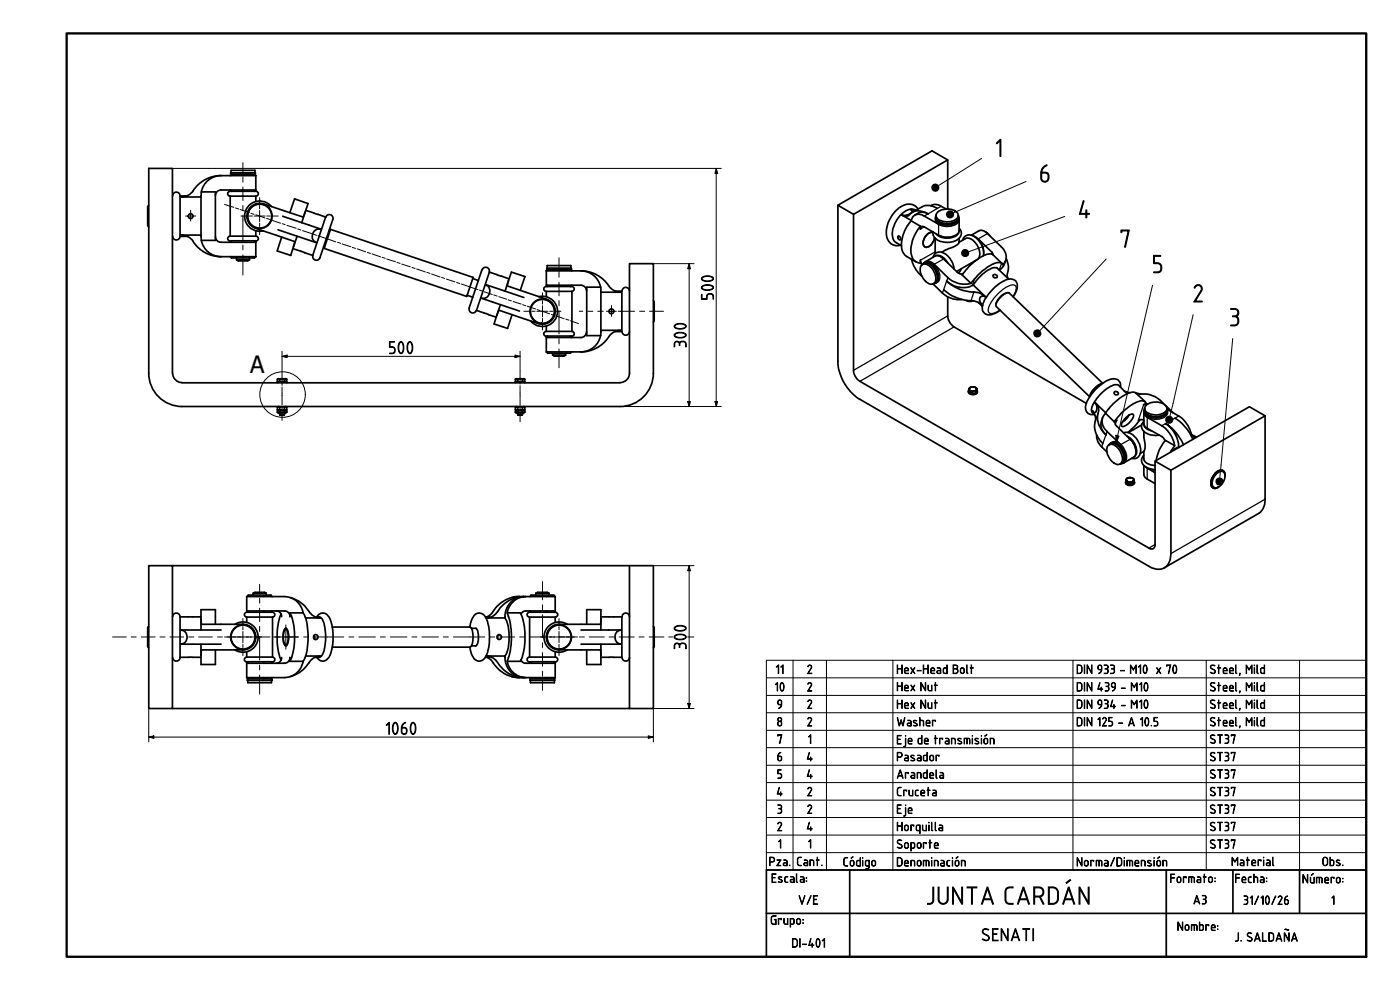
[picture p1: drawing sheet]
<svg xmlns="http://www.w3.org/2000/svg" width="420mm" height="297mm" viewBox="0 0 420 297" stroke-linecap="round" stroke-linejoin="round" font-family="sans-serif">
<!-- layer: Visible (ISO) -->
<g fill="none" stroke="#000" stroke-width=".51">
<path d="M51.8 58.8a1.11 1.11 0 0 1 1.1-1.2 1.11 1.11 0 0 1 1.1 1.2M54.4 59.1h5.9M56.1 58.8h-2.1v12.1h2.1M60.5 57.6h4.1v14.5h-4.1zM66.3 52.7a6 6 0 0 0-5.9 4.9M66.3 52.7a10.1 10.1 0 0 0-8.6 5l-1.5 1-1.7 .4M66.4 52.7h10.4v4.3l-10.9 .1-1 .7-.3 .9M69.1 57l.4 .4M69.1 57.4a.73 .73 0 0 0-.8 .7 .73 .73 0 0 0 .8 .8M69.1 57.4h7.7M69.2 51.9h7.4v.3h-7.4zM69.3 51.9v-.8h7.2v.8"/>
<path d="M69.5 52.3l-.4 .4M76.4 52.3l.4 .4M76.8 57l-.4 .4M76.8 57.4a.73 .73 0 0 1 .7 .7 .73 .73 0 0 1-.7 .8M284.4 48l-28.2 16.3-4.7-2.7 28.2-16.3 4.7 2.7v14.7M44.6 61.6l-.3 .3v5.8l.3 .4M51.8 70.9a1.11 1.11 0 0 0 1.1 1.1 1.11 1.11 0 0 0 1.1-1.1M54.4 70.5h5.9M54.5 70.5a4.5 4.5 0 0 1 4.1 2.8 10 10 0 0 0 7.7 3.7M60.4 72.1a6 6 0 0 0 5.9 4.9M64.6 71l.3 .9 1 .7 10.9 .1v4.3h-10.4M69.1 77l.4 .4h6.8"/>
<path d="M69.1 70.9a.73 .73 0 0 0-.8 .7 .73 .73 0 0 0 .8 .7M69.1 72.2h7.7M69.5 72.3l-.4 .4M71 78h3.9M71 78l.5 .3h2.9l.5-.3M71 77.4v.6M74.9 77.4v.6M76.4 72.3l.4 .4M76.7 68.5l11.8 4-.4 1.5M76.8 60.4v-1.5h-7.7v12h7.7v-1.6M76.8 77l-.4 .4M76.8 70.9a.73 .73 0 0 1 .7 .7 .73 .73 0 0 1-.7 .7"/>
<path d="M81.5 62a4.5 4.5 0 0 0-7.9 1.4 4.5 4.5 0 0 0 5.4 5.9M84.5 71.2l-1.3 4.1 4 1.3 .9-2.6M84.8 64.9l11.3 3.9a2.12 2.12 0 0 0-2.3 1.4 2.12 2.12 0 0 0 1 2.6l-11.4-3.9M89.2 70.9l-1.1 3.1M91.6 63.7l-.6 1.4-11.8-3.9a3.8 3.8 0 0 0-4.9 2.4 3.8 3.8 0 0 0 2.4 4.9M91.6 63.7l-1 3.2M91.6 63.7l.9-2.6-4.1-1.4-1.4 4.1M91.8 63.1l5.9 2M97.1 74.1l.3 .1M97.7 65.1l-3.8 11.5-6-2M97.8 65.1a1.11 1.11 0 0 1 1.4-.7 1.11 1.11 0 0 1 .7 1.4M98.8 69.1l.3 .1"/>
<path d="M99.2 68.8l42.8 14.4-1.9 5.7-42.8-14.4zM99.9 65.8l-3.9 11.5a1.11 1.11 0 0 1-1.4 .7 1.11 1.11 0 0 1-.7-1.4M251.5 61.6v46.8a14.2 14.2 0 0 0 6.6 11.4l86.7 50.1a4 4 0 0 0 5.7-.5l.6-1.2 .3-2.1v-25M256.2 64.3v47.1l.3 1.3 .8 1.1 87.5 50.7a1.12 1.12 0 0 0 1.3 .1 1.12 1.12 0 0 0 .5-1.2v-25l28.4-16.4 4.7 2.8v25a5 5 0 0 1-1.9 4.2l-28.4 16.4M269.6 70.8a.65 .65 0 0 1 .7 .4 .65 .65 0 0 1-.3 .8l-.6-.6zM270.6 64.5a1.97 1.97 0 0 0 3-.6 4.6 4.6 0 0 1 4.9 .3 2.97 2.97 0 0 0-2.8-.3l-1.1 .6M270.6 64.5l2.9 1.7M273.5 66.3l2.7 1.6M273.6 77.8a9.3 9.3 0 0 0 3 5M274.6 63.2l-1.2-.3a.58 .58 0 0 1 .4 .7 .58 .58 0 0 1-.6 .5 2.99 2.99 0 0 1-2.6 .4M274.8 63.1a3.3 3.3 0 0 0-4 1 8 8 0 0 0-2.7 7.8l.4 .5 2 1.3M275.5 62.7a3.5 3.5 0 0 0-5.3-.5 9.1 9.1 0 0 0-3.9 9.3 3.2 3.2 0 0 0 4 2.1"/>
<path d="M276.2 67.9a10.3 10.3 0 0 0-2.5 9 2.61 2.61 0 0 0 2.5 2v-.8l.5 1.3M276.5 79.6a2.3 2.3 0 0 1 3.2 1 3.5 3.5 0 0 1 .6 4.5 2.73 2.73 0 0 1-3.4-1.9 3.3 3.3 0 0 1-.4-3.6zM277 79.2a2.14 2.14 0 0 1 3 .7 4.1 4.1 0 0 1 .9 5l-.7 .2a2.4 2.4 0 0 0 .7-3.5 3.2 3.2 0 0 0-3.6-2.6l-.4 .4zM277.2 79a2.34 2.34 0 0 1 3.3 1.1 3.6 3.6 0 0 1 .7 4.5l-.5 .3M277.7 78.5l2.8-1.6a2.41 2.41 0 0 1 2.7 .8l4.3 4.1 1.4 .4M279.4 61.8a2.55 2.55 0 0 1 3 .1l1.6 .8M280 69.8a3 3 0 0 0-2.9 3.3 1.15 1.15 0 0 0 .8 1.1 1.15 1.15 0 0 0 1.3-.6l1-1.4 .3-.9M280 77.2a2.34 2.34 0 0 1 1.9-1.6 2.34 2.34 0 0 1 2.3 1l1.5 1.9 .6 2.2M280.7 71.5v4.6M280.8 65.2a2.39 2.39 0 0 0 2.6 2.3 3.9 3.9 0 0 0 4.3-1.7v-.6M280.9 64.6a2.21 2.21 0 0 0 2.3 2.4 4 4 0 0 0 4.4-1.5v-.9a2.01 2.01 0 0 1-2.1 2.4l-.4 .1a3.6 3.6 0 0 1-4.3-1.7zM281.3 62.5a4.4 4.4 0 0 0-4.6-.4l-2.9 1.6"/>
<path d="M281.5 63.5a4.5 4.5 0 0 1 6 .6 1.71 1.71 0 0 1-1.7 2.2 4.4 4.4 0 0 1-4.7-1.1l-.2-.8zM281.9 70.7l.2 .1a4.7 4.7 0 0 0 4.5-.1M282.5 77.1l1.4 1.2M287.7 65.3a1.99 1.99 0 0 1-2 2.4 5.8 5.8 0 0 1-4-.4l-4.3-2.5a2.32 2.32 0 0 0-3.9 1.5 9.9 9.9 0 0 0-2.6 9.3l1.2 1.3 2.9 1.7M287.8 65.8v3.3a2.8 2.8 0 0 1-3 2.1 5.4 5.4 0 0 1-3.1-.6l-4.3-2.5a.7 .7 0 0 0-.9-.1 .7 .7 0 0 0-.3 .8v-.9M287.8 72.7a5.3 5.3 0 0 1-3.4 2l-1.8 1M287.8 68.5a2.23 2.23 0 0 1-1.1 3.7 5.9 5.9 0 0 1-6.3-1l-.4-.7v-.9M287.8 72.7l1.9-1.1a2.88 2.88 0 0 1 3.4 1.7 3.9 3.9 0 0 1 .5 4.3M287.8 71.5v1.2M288.9 72.1a2.28 2.28 0 0 1 3.9-.9 6 6 0 0 1 2.3 5.6M291.5 70.6l2.3-1.3a2.35 2.35 0 0 1 2.6 .8l4.1 3.9a3.6 3.6 0 0 1 .4 5.5 1.17 1.17 0 0 0-1.6-.7 16 16 0 0 0-7.9 6.2 7.2 7.2 0 0 1-6.9-1.7l-4.1-4a1.94 1.94 0 0 0-3.1-.4M292 70.8l1.6 .9 4.1 4 .4 .8"/>
<path d="M292.5 78.3h.1M293.2 77.9l-6.1 3.6M295.7 69.5l1.4 1.2M298.1 76.5a2.85 2.85 0 0 0-3.2 .4l-1.8 1.1-2 1.6-2.4 2.9 2.7 2.5M298.1 76.5l2.6 2.6M301.8 78.2a4 4 0 0 1-2 2.8M301.9 77.5a6.5 6.5 0 0 1 .4 5.2l.2 .9M140.1 88.6l1.8 .6M140.8 92.4a1.11 1.11 0 0 0 .7 1.4 1.11 1.11 0 0 0 1.4-.7M141.9 83.6l1.7 .6M144.7 80.9l-3.9 11.5M144.7 80.9a1.11 1.11 0 0 1 1.4-.7 1.11 1.11 0 0 1 .7 1.5"/>
<path d="M150.2 91.4l-1.1 3.2M152.6 84.3l-.4 1.5 11.8 4a3.8 3.8 0 0 1 2.4 4.8 3.8 3.8 0 0 1-4.8 2.5l-11.9-4-.6 1.5M152.6 84.3l.9-2.7 4 1.4-1.4 4.1M152.6 84.3l-1 3.1M152.8 83.7l-5.9-2.1-3.9 11.5 5.9 2.1M153.7 94.4l-1.4 4.1-4-1.3 .8-2.6M157.2 89.3l-11.3-3.8a2.15 2.15 0 0 1 1 2.5 2.15 2.15 0 0 1-2.3 1.5l11.3 3.8M161.7 89a4.5 4.5 0 0 1 5.4 5.9 4.5 4.5 0 0 1-7.8 1.4M163.9 99.4a.73 .73 0 0 0-.7 .8 .73 .73 0 0 0 .7 .7M163.9 85.6l.4 .4M164 85.6h10.8l1 .8 .2 .9M164 81.3h10.4"/>
<path d="M164 81.3v4.3M164 87.4v1.6M164 97.8v1.6M164 87.4h7.6v12h-7.6M164.1 80.4h7.4v.4h-7.4zM164.2 80.4v-.7h7.1v.7M164.3 80.9l-.4 .4M171.2 80.9l.4 .4M171.6 85.6l-.4 .4M171.6 99.4a.73 .73 0 0 1 .7 .8 .73 .73 0 0 1-.7 .7M171.6 86a.73 .73 0 0 1 .7 .7 .73 .73 0 0 1-.7 .7M171.6 86h-7.7a.73 .73 0 0 0-.7 .7 .73 .73 0 0 0 .7 .7"/>
<path d="M174.3 81.3a10.3 10.3 0 0 1 8.8 4.9l1.4 1.1 1.8 .4h-6M174.3 81.3a6 6 0 0 1 5.9 4.9M176 99.6l-.2 .8-1 .8-10.8 .1M176.1 86.2h4.2v14.5h-4.2zM180.3 99.1h6a4.7 4.7 0 0 0-4.2 2.8 10 10 0 0 1-7.8 3.7M184.6 87.4h2v12.1h-2M186.7 99.5a1.11 1.11 0 0 0 1.1 1.1 1.11 1.11 0 0 0 1.1-1.1M186.7 87.3a1.11 1.11 0 0 1 1.1-1.1 1.11 1.11 0 0 1 1.1 1.1M196.1 90.2l.2 .3v5.8l-.2 .3M280 85.2l2.8 2.7a7.5 7.5 0 0 0 5.9 1.9M283.2 86.9a13.2 13.2 0 0 0 9 3.4l1.3 .4 1.4 .9M284.4 89.1v5.7a4.5 4.5 0 0 0 1.9 3.3l39.7 22.9"/>
<path d="M287.8 81.7v.3M288.5 80.6l-.8 1.3M290.1 90.2l1 .3 .9-.2M292.1 85.5a7 7 0 0 1-8-1.2 12.9 12.9 0 0 0 9 3.4l1.3 .4 1.4 1M292.1 85.5l3.7 3.6M293.6 90.8l1.2 1.1M295.8 89.1a1.15 1.15 0 0 0-1.7 .2 1.15 1.15 0 0 0 .2 1.6l.6 .7M302.1 87.9a4.5 4.5 0 0 0-3.1 3.3M302.7 83.7l-3.4-3.2a2.65 2.65 0 0 0-2.8 .6l-2.8 2.3-1.6 2.1M304.1 89.1l.2-.4a3.7 3.7 0 0 0 .5-4.4l-.3-.2a3.7 3.7 0 0 0-4.1 .7 12.5 12.5 0 0 0-5.6 7.5 2.2 2.2 0 0 0 1.1 2 2.2 2.2 0 0 0 2.4-.1l1.9-1.1M44.6 112a10 10 0 0 0 10 10h131.5a10 10 0 0 0 10-10M44.6 112v-61.5h7.2v61.5"/>
<path d="M51.8 112a2.83 2.83 0 0 0 2.8 2.8M54.6 114.9h131.5M83.2 114.9v-.4h2.8v.4M83.2 113.8h2.1M83.2 113.8v.7h2.1M83.2 113.8h2.8M83.6 114.5h.1M83.9 113.8v.7M85.3 113.8h.7M85.3 113.8v.7h.7v-.7M85.7 114.5h.1M154.6 114.9v-.4h2.9v.4"/>
<path d="M154.7 113.8h2.1M154.7 113.8v.7h2.1M154.7 113.8h2.8M154.9 114.5h.1M155.4 113.8v.7M156.8 113.8h.7M156.8 113.8v.7h.7v-.7M157.2 114.5h.1M163.9 105.6l.4 .4M164 105.6h10.4M164 101.3v4.3M164 100.8h7.6"/>
<path d="M164.3 100.9l-.4 .4M164.3 106h6.9M165.9 106.5h3.8M165.9 106.5l.5 .4h2.8l.5-.4M165.9 106v.5M169.7 106v.5M171.2 100.9l.4 .4M171.6 105.6l-.4 .4M180.2 100.7a6 6 0 0 1-5.9 4.9M188.9 112a2.83 2.83 0 0 1-2.8 2.8M188.9 112v-32.9h7.2v32.9M290.6 117.5a1.45 1.45 0 0 0 1.3 .9 1.45 1.45 0 0 0 1.4-.7v-.2"/>
<path d="M290.7 117.2a1.31 1.31 0 0 0 2.2 .8l.4-.5-.1-.3M290.7 117v.6l1 .5M290.9 116.6l.3 .6-.5-.2zM291.1 116.3l.6-.2-.8 .5zM291.2 117.2l1.1 .2-.6 .2zM291.7 117.6v.5l1.2-.2M291.7 116.1l1.1 .2zM292.2 118h.1M292.3 117.4l.8-.5-.2 .5zM292.8 116.3l.4 .3-.1 .3v-.3zM293.2 117.2l-.3 .7v-.5M293.2 116.6v.6"/>
<path d="M330.5 115.4a5.5 5.5 0 0 0-3.2 3.1M330.8 115.1a5.5 5.5 0 0 0-3.7 3.8M330.9 115l-28-27.1a2.93 2.93 0 0 0-2.8 1.5l-.5 .6a1.87 1.87 0 0 0-.6 2l28 27M334.4 117.7a.67 .67 0 0 1 .9-.1 .67 .67 0 0 1 .2 .8l-1-.1zM336.3 116.2a2.21 2.21 0 0 0-1-2.3 2.21 2.21 0 0 0-2.5 .1 13.2 13.2 0 0 0-7 8 2.12 2.12 0 0 0 2.6 2.4M337.4 117.3l1.7 .5M338.3 118.2l-2.6-2.6a2.65 2.65 0 0 0-2.8 .6 11.7 11.7 0 0 0-5.4 6.8l.2 .6 .8 .9M341 118l1.4 .2M341.5 118.5a7.1 7.1 0 0 1 6.8 1.7l1.3 1.3M83.2 122.9h2.8M83.2 122.2h2.8M83.2 123.7h2.8"/>
<path d="M83.2 123.3h2.8M83.2 122.9l.4 .2M83.2 123.7l.3 .2h2.2l.3-.2M83.6 122l-.4 .2v.7M83.9 124.4h1.4M83.9 122.2v.7M83.9 123.3v.4M83.9 123.9v.5M85.3 122.2v.7M85.3 123.3v.4M85.3 123.9v.5M85.7 123.1h-2.2l-.3 .2v.4"/>
<path d="M85.7 122l.3 .2M85.7 123.1l.3 .2M86 122.2v.7M86 123.3v.4M86 122.9l-.3 .2M154.7 122.9h2.8M154.7 122.2h2.8M154.7 123.7h2.8M154.7 123.3h2.8M154.7 122.9l.3 .2M154.7 123.7l.2 .2h2.3l.3-.2M155 122l-.3 .2v.7"/>
<path d="M155.4 124.4h1.4M155.4 122.2v.7M155.4 123.3v.4M155.4 123.9v.5M156.8 122.2v.7M156.8 123.3v.4M156.8 123.9v.5M157.2 123.1h-2.3l-.2 .2v.4M157.2 122l.3 .2M157.2 123.1l.3 .2M157.5 122.2v.7M157.5 123.3v.4"/>
<path d="M157.5 122.9l-.3 .2M328.7 120.8a3.3 3.3 0 0 1 .7 3.8 6.8 6.8 0 0 0 2.5 5.9 4.1 4.1 0 0 1-1-5.2M328.7 120.8a2.02 2.02 0 0 1-.2 3l-.7-.4a3.4 3.4 0 0 1 .7 3.8 7.2 7.2 0 0 0 2.5 5.9M328.7 120.8l3.2 3.1M329.1 130.5a4.6 4.6 0 0 0 1.5 3.6l1.6 1.5M331.8 124l2.6 2.5M332.4 133.8a1.97 1.97 0 0 1 3.1 .7l.7 1a2.69 2.69 0 0 1-.2 3.8 3.2 3.2 0 0 1-3.4-2.5 3.4 3.4 0 0 1-.2-3zM332.8 133.5a2.07 2.07 0 0 1 3.2 .5 4.1 4.1 0 0 1 .9 5l-.7 .2a2.4 2.4 0 0 0 .7-3.5 3.7 3.7 0 0 0-3.4-2.6l-.6 .4M333.2 133.1a2.86 2.86 0 0 1 3.8 1.8 3.2 3.2 0 0 1 0 4l-.3 .2M334.4 126.5l.8-.4a.99 .99 0 0 0-.1 1.7l4.4 4.3a4.5 4.5 0 0 1 1.1 4.8l-3.3 2M337.2 129.8a4.3 4.3 0 0 1 4.7 3.3 3.2 3.2 0 0 1-1 4.4h-1.3M337.6 125.6l.5-.5a1.64 1.64 0 0 1 2.1-.7 4.2 4.2 0 0 1-3.5 3.5 1.73 1.73 0 0 1 .7-2.1z"/>
<path d="M338.8 131.4a5.1 5.1 0 0 1 2.1 4M338.8 124.6l-.6 .9-1.3 1.1M339.6 128.8l.4 .2M341.6 126.1l.4-.2 1.3 .2M342.2 125.9l-1.5 1.8-2.2 2.1M342.6 127.5l-4 2.3M343.3 123.7v3.5l.3 .7 5.3 3.2 .7 1.2M343.3 139.6v2.9l.3 .7 3 1.9M343.3 135.4v2.2a2.79 2.79 0 0 0 3 2l.3 .1M343.3 129.4v1.6a6.2 6.2 0 0 1 0 4.4M343.3 136.6a2.31 2.31 0 0 0-.5 2.4 2.31 2.31 0 0 0 1.9 1.5l1.9 .4M343.3 126.4a2.29 2.29 0 0 0-.5 2.4 2.29 2.29 0 0 0 1.9 1.5l2 .4 1.2-.2"/>
<path d="M343.3 135.4l-1.1 .7M343.4 123.2a1.52 1.52 0 0 0 .9 2l4.7 2.7 1.4 1.3a9.7 9.7 0 0 1 2.2 4.5l-1.3 2M343.4 123.1a2.39 2.39 0 0 0 2.6 2.3 4.2 4.2 0 0 0 4.2-1.5l.1-.8M343.5 122.5a2.41 2.41 0 0 0 2.7 2.5 3.4 3.4 0 0 0 4-1.9v-.6a2.01 2.01 0 0 1-2.1 2.5h-.4a3.6 3.6 0 0 1-4.3-1.7zM343.7 120.6l-2.7-2.6a3.3 3.3 0 0 0-3.8 .7 16.6 16.6 0 0 0-6.4 7 4 4 0 0 0 1.4 3.8l4.4 4.2a4 4 0 0 1 .9 5l-.7 .3M344.1 121.5a4.5 4.5 0 0 1 6 .5 1.71 1.71 0 0 1-1.7 2.3 4.1 4.1 0 0 1-4.9-1.4l.1-.7zM344.4 121.3l-1.2 .2 .8-.5a1.82 1.82 0 0 0-2.6-.4 17.4 17.4 0 0 0-7 5.9M349.9 121.7l2.1 2.1M350.3 122.8l3.5 2a9 9 0 0 1 3.8 6l1.4 .4M352.6 133.7l-2.8-1.6a12.1 12.1 0 0 0-2.8 6.1M352.6 125.5a14.3 14.3 0 0 1 5.4 6.3M355.2 133.5l-.6-1.3a13.7 13.7 0 0 0-4.8-5.1 8.9 8.9 0 0 1 4 7.2"/>
<path d="M357.6 130.4l1.4 .8M379.7 124.8l-28.3 16.3-4.8-2.7M337.8 144.6a1.33 1.33 0 0 0 2.2 .8l.5-.8M337.9 144.3v.5l.9 .5M338 143.8l.3 .6-.4-.1zM338.1 143.6l.7-.3-.8 .5zM338.3 144.4l1.1 .2-.6 .2zM338.8 144.8v.5l1.2-.2M338.8 143.3l1.1 .2zM339.4 144.6l.8-.5-.2 .5zM339.5 145.2l-.2 .1M339.9 143.5l.4 .2-.1 .4z"/>
<path d="M340.4 144.4a.94 .94 0 0 1-.4 .9 .94 .94 0 0 1-1 .1 .86 .86 0 0 1-1.1-1M340.4 144.4l-.4 .7v-.5M340.4 143.9v.5M343.7 140l2.9 1.8M365.1 142.1a1.39 1.39 0 0 1 2.4 0 3.6 3.6 0 0 1-2.9 4.3 1.76 1.76 0 0 1-.6-2.7zM367.7 142.8a1.45 1.45 0 0 0-.9-1.7 1.45 1.45 0 0 0-1.8 .6l-.5 .6a2.97 2.97 0 0 0-.5 4.1l.7 .1 1-.3M51.8 169.7v42.9h-7.2v-42.9h151.5v42.9h-7.2M74 179h11.4a6.1 6.1 0 0 1 5.7 5.1 19.2 19.2 0 0 1 1.1 10.6l-.4 2.1-.7 1.4a6.1 6.1 0 0 1-5.7 5.1h-11.4M74 179v4.3M74.1 179l.4-.4 6.8-.1 .5 .5M76 178h3.9M76 178l.5-.3h2.9l.5 .3"/>
<path d="M76 178v.5M79.9 178v.5M87.2 179.3a10.9 10.9 0 0 1 6.1 4.9l1.5 1 1.3 .2h-4.4M155.9 179a10.1 10.1 0 0 0-8.5 5.3l-1.2 .8M157.8 179a5.7 5.7 0 0 0-5.5 5.1 21.2 21.2 0 0 1-.1 14.3 5.9 5.9 0 0 0 5.6 4.9M159.3 178.6l-.4 .4M159.4 178.5h6.8M160.8 178h3.9M160.8 178l.6-.3h2.8l.5 .3M160.8 178v.5M164.7 178v.5M166.2 178.6l.5 .4"/>
<path d="M166.6 179h-11.7l-1.4 .3M166.6 179v4.3M188.9 169.7v42.9h-137.1M44.6 187.9l-.3 .3v5.9l.3 .3M51.8 197.2a1.11 1.11 0 0 0 1.1 1.2 1.11 1.11 0 0 0 1.1-1.2M51.8 185.1a1.11 1.11 0 0 1 1.1-1.2 1.11 1.11 0 0 1 1.1 1.2M54 197.2h6.3M60.3 185.7l.2 1.6h12.4a3.8 3.8 0 0 1 3.9 3.8 3.8 3.8 0 0 1-3.9 3.9h-12.4l-.2 1.6M60.3 185.1h-6.3v12.1M60.3 193.3v6.1h4.3v-4.4M64.6 187.3v-4.4h-4.3v6.1M66.4 189h-12a2.18 2.18 0 0 1 1.7 2.2 2.18 2.18 0 0 1-1.7 2.1h12"/>
<path d="M70.5 187.3a4.5 4.5 0 0 1 7 3.9 4.5 4.5 0 0 1-7 3.8M74 183.3h11.4a1.62 1.62 0 0 1 1.6 1.7v-1.1M74 185.2v1.5M74 195.6v1.6M74 199v4.3M74 185.2h7.8M74 197.2h7.8M74 198.6h7.8M74.1 185.2a.73 .73 0 0 1-.8-.8 .73 .73 0 0 1 .8-.7h7.7a.73 .73 0 0 1 .7 .7 .73 .73 0 0 1-.7 .8M74.1 197.2a.73 .73 0 0 0-.8 .7 .73 .73 0 0 0 .8 .7M74.1 183.3l.4 .4M74.5 198.6l-.4 .4"/>
<path d="M81.3 198.6l.5 .4M81.8 183.3l-.5 .4M81.8 197.2a.73 .73 0 0 1 .7 .7 .73 .73 0 0 1-.7 .7M81.8 185.2v12M82.9 183.3a1.62 1.62 0 0 1 1.6 1.7M84.4 184.2a20.4 20.4 0 0 0 0 13.8M84.5 197.3a1.72 1.72 0 0 1-1.6 1.7M85.3 189.2a.45 .45 0 0 1 .6-.4 .45 .45 0 0 1 .3 .5 4.3 4.3 0 0 1-.4 4.2 3.1 3.1 0 0 1-.7-3.2zM85.5 193.3l.4 .4M85.6 188.5a1.5 1.5 0 0 1 1 1.9v1.9a1.17 1.17 0 0 1-1 1.4 5.6 5.6 0 0 1 0-5.2zM85.9 188.5l-.4 .4M87 198.4v-1.1a1.72 1.72 0 0 1-1.6 1.7h-11.4"/>
<path d="M87 183.9a19.6 19.6 0 0 1 0 14.5M87 198.4h4M87 183.9h4M91.7 196.8h4.4a4.4 4.4 0 0 0-3.8 2.6 9.6 9.6 0 0 1-5.1 3.6M94.2 190.7l.2 .4-.2 .5M94.6 185.1h1.2a2.52 2.52 0 0 1 1.5 2.5 15 15 0 0 1-.6 8.9l-.7 .7h-1.4M95.1 185.1a2.09 2.09 0 0 1 2-1.1 2.09 2.09 0 0 1 1.8 1.5 15.5 15.5 0 0 1-.3 11.8 2 2 0 0 1-3.5-.1M99.7 188.1h41.3a3 3 0 0 1 1 2.8l-.1 1.6a1.65 1.65 0 0 1-.9 1.7h-41.3M141 188.1l.7-2.5a2.2 2.2 0 0 1 2.3-1.7 2.2 2.2 0 0 1 2 2 16.3 16.3 0 0 1-.3 11.2 2.11 2.11 0 0 1-2.1 1.3 2.11 2.11 0 0 1-1.9-1.7l-.7-2.5M141.5 188.5h1.2a3.4 3.4 0 0 1 .9 3.4l-.3 1.3-.4 .6h-1.4M145.7 185.1h1.3l-.3 .2-.8 .1M145.9 185.4a4.7 4.7 0 0 0 4.2-3 9.5 9.5 0 0 1 7.1-3.4 5.9 5.9 0 0 0-5.6 6.4z"/>
<path d="M145.9 196.8h5.7a5.9 5.9 0 0 0 5.6 6.5 9.9 9.9 0 0 1-8.4-5.3l-1.5-.9zM145.9 196.8l.8 .2 .3 .2h-1.3M146.2 197.2l1.2 .8a10.1 10.1 0 0 0 8.5 5.3M149.3 190.7v.9M151.5 185.4a13.9 13.9 0 0 1 .2 11.2l-.2 .2M152.2 183.9h3.9a19.6 19.6 0 0 1 0 14.5h-3.9M156.3 198l.5 .7 .7 .3h9.1M158.9 183.3l.4 .4M158.9 197.2a.73 .73 0 0 0-.7 .7 .73 .73 0 0 0 .7 .7M158.9 185.2a.73 .73 0 0 1-.7-.8 .73 .73 0 0 1 .7-.7h7.8a.73 .73 0 0 1 .7 .7 .73 .73 0 0 1-.7 .8M158.9 185.2h7.7M158.9 197.2h7.7"/>
<path d="M158.9 198.6h7.7M158.9 185.2v12M159.3 198.6l-.4 .4M166.2 198.6l.5 .4M166.6 183.3h-9.1l-.7 .3-.5 .6M166.6 185.2v1.5M166.6 195.6v1.6M166.6 199v4.3M166.7 183.3l-.5 .4M166.7 197.2a.73 .73 0 0 1 .7 .7 .73 .73 0 0 1-.7 .7M170.2 187.3a4.5 4.5 0 0 0-6.9 3.9 4.5 4.5 0 0 0 6.9 3.8M174.4 189h11.9a2.18 2.18 0 0 0-1.7 2.2 2.18 2.18 0 0 0 1.7 2.1h-11.9"/>
<path d="M176.1 187.3v-4.4h4.2v6.1M180.3 185.7v1.6h-12.5a3.8 3.8 0 0 0-3.8 3.9 3.8 3.8 0 0 0 3.8 3.8h12.5v1.6M180.3 185.1h6.3v12.1h-6.3M180.3 193.3v6.1h-4.2v-4.4M186.7 185.1a1.11 1.11 0 0 1 1.1-1.2 1.11 1.11 0 0 1 1.1 1.2M186.7 197.2a1.11 1.11 0 0 0 1.1 1.2 1.11 1.11 0 0 0 1.1-1.2M196.1 187.9l.2 .3v5.9l-.2 .3M74.1 203.3l.4 .4M74.2 203.7h7.5v.4h-7.5zM74.4 204.1v.7h7.1v-.7M81.8 203.3l-.5 .4M153.5 203l1.8 .3h11.3"/>
<path d="M158.9 203.3l.4 .4M159.1 203.7h7.4v.4h-7.4zM159.2 204.1v.7h7.2v-.7M166.7 203.3l-.5 .4"/>
<circle cx="57.2" cy="64.9" r=".71"/>
<circle cx="77.9" cy="64.9" r="3.7"/>
<circle cx="77.9" cy="64.9" r="3.6"/>
<circle cx="162.8" cy="93.4" r="3.7"/>
<circle cx="162.8" cy="93.4" r="3.6"/>
<circle cx="183.5" cy="93.4" r=".73"/>
<circle cx="298.7" cy="82.9" r=".59"/>
<circle cx="72.9" cy="191.2" r="3.6"/>
<circle cx="72.9" cy="191.2" r="3.7"/>
<circle cx="94.7" cy="191.2" r=".71"/>
<circle cx="149.8" cy="191.1" r=".69"/>
<circle cx="167.8" cy="191.2" r="3.7"/>
<circle cx="167.8" cy="191.2" r="3.6"/>
</g>
<!-- layer: Visible Narrow (ISO) -->
<g fill="none" stroke="#000" stroke-width=".38">
<path d="M277.4 68.1l-1.2 .7M280.7 75.6l-4.5 2.5M280.7 76.8a2.66 2.66 0 0 1 3.5 1.5l.4 .7M280.8 65.3a1.52 1.52 0 0 0 .9 2v3.3M282.4 61.9l-5 2.9M283.2 77.7l-2.8 1.6 .5 .6a4.2 4.2 0 0 1 .8 4.5l-.9 .5M287.8 69.3a2.49 2.49 0 0 1-2.4 2.1 4.7 4.7 0 0 1-4.6-1.3M296.4 70.1l-2.8 1.6a5.7 5.7 0 0 1 1.6 4.5M297.7 75.7l-.2 .5M300.6 79l-.7 1.9M284.4 94.8l-28.2 16.3M284.5 83.3l-1.7 4.6"/>
<path d="M286.3 98.1l-28.2 16.3M290.3 90.2h-.1M292.3 87.6l-.9 2.6M292.5 83.7l-.7 1.9M304 89l.2-.4a2.89 2.89 0 0 0 .5-2.9 3.5 3.5 0 0 0-3.6 1.1 11.3 11.3 0 0 0-4.6 6.2 1.08 1.08 0 0 0 .6 1 1.08 1.08 0 0 0 1.2 0l1.8-1M329.6 123.7l-.9 2.6M332.2 129.5l-1.6 4.6M335.2 126.1l-.5 1.2M338.1 130.7a4.9 4.9 0 0 1 2.8 5.9l-.6 .5M339.2 131.8l-2.8 1.6a1.94 1.94 0 0 0-3.1-.4M343.2 121.5l-1.6 4.6M343.3 127.2a2.39 2.39 0 0 0 2.5 2.1"/>
<path d="M350.3 123.2a2.08 2.08 0 0 1-2 2.5 5.8 5.8 0 0 1-4-.5v3.3M353.8 124.8l-5.1 2.9M353.8 134l-2.3 1.2M358.8 131l-.9 .6M346.6 141.1l-1-.1-1.3-.6v3.3M379.7 149.8l-28.3 16.3M346.6 163.4l-1.8 1.1"/>
</g>
<!-- layer: Visible (ISO) -->
<g fill="#000">
<circle cx="327.8" cy="123.4" r=".25"/>
<circle cx="145.9" cy="196.8" r=".25"/>
<circle cx="145.9" cy="185.4" r=".25"/>
</g>
<!-- layer: Symbol (ISO) -->
<g fill="none" stroke="#000" stroke-width=".3">
<path d="M294.6 47.5l-12.9 8.1M307.9 54.5l-21.6 9.3M319.5 64.9l-28.7 10.6M332 77.7l-19.8 21.4M345.9 85.6l-11.1 47.5M358.1 94.4l-6.9 30.3M370 101.6l-3.9 41.6M334.9 130.6l1 .3-1.1 2.2zM238 198.1v62.9M248 198.1v62.9M268 198.1v62.9M322 198.1v62.9"/>
<path d="M362 198.1v62.9M390 198.1v62.9M230 203.4h180M230 208.6h180M230 213.9h180M230 219.1h180M230 224.3h180M230 229.6h180M230 234.8h180M230 255.8h180v-57.7h-180v62.9h180v-5.2M230 240.1h180M230 245.3h180"/>
<path d="M230 250.6h180"/>
</g>
<!-- layer: Detail Boundary (ISO) -->
<circle cx="84.8" cy="118.4" r="6.8" fill="none" stroke="#000" stroke-width=".3"/>
<!-- layer: Border (ISO) -->
<path d="M20 10h390v277.1h-390z" fill="none" stroke="#000" stroke-width=".7"/>
<!-- layer: Title (ISO) -->
<path d="M230 261h180v26.1h-180zM230 274.1h180M255 261v26.1M350 261v26.1M370 261v13.1M390 261v13.1" fill="none" stroke="#000" stroke-width=".51"/>
<!-- layer: Centerline (ISO) -->
<g fill="none" stroke="#000" stroke-width=".3">
<path d="M72.9 48.8v2.8M72.9 53.1v1.6M72.9 56.1v4.1M67.4 61.3l2.8 .9M70.7 62.4l.9 .3M72.1 62.9l2.8 .9M72.9 61.6v1.6M72.9 64.7v7.3M72.9 73.5v1.5M72.9 76.5v6M75.3 64l1 .3M76.8 64.4l2.7 1"/>
<path d="M80 65.5l1 .3M81.4 66l2.8 1M84.7 67.1l.9 .3M86.1 67.6l2.8 .9M89.3 68.7l1 .3M90.8 69.2l2.7 .9M94 70.3l1 .3M95.4 70.7l5.4 1.9M101.3 72.7l.9 .3M102.7 73.2l2.6 .8M105.7 74.2l1 .3M107.2 74.7l2.5 .9"/>
<path d="M110.2 75.7l1 .4M111.6 76.2l2.6 .9M114.7 77.2l.9 .3M116.1 77.7l2.6 .8M119.1 78.7l1 .3M120.6 79.2l2.5 .9M167.8 77.3v2.9M123.6 80.2l1 .4M125 80.7l2.6 .9M128.1 81.7l.9 .3M129.5 82.2l2.6 .9M132.5 83.2l1 .4"/>
<path d="M134 83.7l2.5 .9M137 84.8l1 .3M138.4 85.2l5 1.7M143.9 87l.9 .4M145.4 87.6l2.4 .8M148.2 88.5l1 .3M149.7 89l2.4 .8M152.5 90l1 .3M154 90.5l2.4 .7M156.8 91.4l1 .3M158.2 91.9l2.5 .8M161.2 92.9l.9 .3"/>
<path d="M162.6 93.3l2.4 .9M165.5 94.3l.9 .4M166.9 94.8l2.4 .8M167.8 81.6v1.6M167.8 84.7v4.1M167.8 90.2v1.5M167.8 93.3v6.9M169.8 95.7l1 .4M171.2 96.3l2.4 .8M173.9 93.4h1M176.4 93.4h1.5M179.4 93.4h1.6"/>
<path d="M182.6 93.4h1.5M185.5 93.4h4.9M192 93.4h1.5M194.9 93.4h4.2M84.6 112.3v1.9M84.6 114.7v.9M84.6 116.1v5.4M156.1 111.4v2.4M156.1 114.3v.9M156.1 115.7v6M167.8 101.7v1.5M167.8 104.7v5.6"/>
<path d="M84.6 122v.9M84.6 123.4v2.8M156.1 122.1v1M156.1 123.6v2.9M77.9 175.3v2.7M77.9 179.5v1.5M162.8 174.5v5.4M33.8 191.1h4.1M39.4 191.1h1.5M42.4 191.1h4.1M48 191.1h1.5M51 191.1h4.1"/>
<path d="M56.6 191.1h1.6M59.6 191.1h4.2M65.3 191.1h1.4M68.3 191.1h4.1M73.9 191.1h1.5M76.9 191.1h4.1M77.9 182.5v4M77.9 187.9v1.6M77.9 191v7M77.9 199.6v1.4M82.5 191.1h1.5M85.5 191.1h4.1"/>
<path d="M91.1 191.1h1.5M94.1 191.1h9.1M104.7 191.1h1.5M107.7 191.1h4.9M114.2 191.1h1.4M117.2 191.1h4.9M123.6 191.1h1.5M126.6 191.1h5M133 191.1h1.6M136.1 191.1h9.4M147 191.1h1.5M150 191.1h4.4"/>
<path d="M156 191.1h1.4M158.9 191.1h4.5M162.8 181.5v1.5M162.8 184.5v6.8M162.8 192.8v1.5M162.8 195.8v4.1M164.9 191.1h1.5M167.9 191.1h4.4M173.9 191.1h1.5M176.8 191.1h4.6M182.8 191.1h1.5M185.8 191.1h4.5"/>
<path d="M191.8 191.1h1.5M194.8 191.1h4.5M200.7 191.1h1.2M206.4 191.1h1.8M77.9 202.6v5.7M162.8 201.4v1.5M162.8 204.4v2.7"/>
</g>
<!-- layer: Center Mark (ISO) -->
<g fill="none" stroke="#000" stroke-width=".3">
<path d="M77.9 59.3v1.9M55.7 64.8h3M57.2 63.1v3.2M72.3 64.8h1.9M74.7 64.8h1.1M76.3 64.8h3.3M77.9 61.6v1.1M77.9 63.2v3.3M77.9 67v1M77.9 68.5v1.9M80.1 64.8h1M81.6 64.8h1.9"/>
<path d="M157.2 93.4h1.9M159.6 93.4h1M161.1 93.4h3.4M162.8 87.9v1.9M162.8 90.2v1M162.8 91.7v3.4M162.8 95.6v1M162.8 97.1v1.9M165 93.4h.9M166.4 93.4h1.9M182 93.4h3M183.5 91.7v3.2"/>
<path d="M67.4 191.1h1.9M69.8 191.1h.9M71.2 191.1h3.4M72.9 185.6v1.9M72.9 188v1M72.9 189.5v3.3M72.9 193.3v1M72.9 194.8v1.9M75.1 191.1h1M76.6 191.1h1.9M82.1 191.1h7.3M85.8 187.5v7.3"/>
<path d="M162.2 191.1h1.9M164.6 191.1h1M166.1 191.1h3.3M167.8 185.6v1.9M167.8 188v1M167.8 189.5v3.3M167.8 193.3v1M167.8 194.8v1.9M169.9 191.1h1M171.4 191.1h2"/>
</g>
<!-- layer: Symbol (ISO) -->
<g fill="#000">
<path d="M334.9 130.6l1 .3-1.1 2.2z"/>
<circle cx="280.7" cy="56.3" r="1.25"/>
<circle cx="285.1" cy="64.3" r="1.24"/>
<circle cx="289.7" cy="76" r="1.26"/>
<circle cx="311.3" cy="100.1" r="1.25"/>
<circle cx="350.9" cy="126" r="1.25"/>
<circle cx="366" cy="144.5" r="1.25"/>
</g>
<!-- layer: Dimension (ISO) -->
<g fill="none" stroke="#000" stroke-width=".3">
<path d="M52 50.5h20.8M73 50.5h143.5M214.9 50.5l.5 1.6h-.8zM214.9 50.5v71.5M196.3 79.1h12M206.8 79.1l.4 1.5h-.8zM206.8 79.1v42.9M84.6 106.9l1.6-.4v.8zM84.6 106.9h71.5M84.6 105.4v6.7M154.6 106.5l1.5 .4-1.5 .4zM156.1 105.4v5.9"/>
<path d="M186.3 122h30.2M206.4 120.5h.8l-.4 1.5zM214.6 120.5h.8l-.5 1.5zM196.3 169.7h12M206.8 169.7l.4 1.5h-.8zM206.8 169.7v42.9M44.6 212.8v9.8M196.1 212.8v9.8M196.3 212.6h12M206.4 211.1h.8l-.4 1.5zM44.6 221.2l1.6-.4v.7zM44.6 221.2h151.5"/>
<path d="M194.6 220.8l1.5 .4-1.5 .3z"/>
</g>
<path d="M214.9 50.5l.5 1.6h-.8zM206.8 79.1l.4 1.5h-.8zM84.6 106.9l1.6-.4v.8zM154.6 106.5l1.5 .4-1.5 .4zM206.4 120.5h.8l-.4 1.5zM214.6 120.5h.8l-.5 1.5zM206.8 169.7l.4 1.5h-.8zM206.4 211.1h.8l-.4 1.5zM44.6 221.2l1.6-.4v.7zM194.6 220.8l1.5 .4-1.5 .3z" fill="#000"/>
<g font-size="7.6">
<text x="298.3" y="46.8">1</text>
<text x="311.7" y="54.5">6</text>
<text x="323.3" y="65.3">4</text>
<text x="335.7" y="74.1">7</text>
<text x="345.5" y="81.7">5</text>
<text x="357.7" y="90.5">2</text>
<text x="368.6" y="97.6">3</text>
<text x="277.6" y="271.2">JUNTA CARDÁN</text>
</g>
<text font-size="7.2" x="75.1" y="111.9">A</text>
<g font-size="5.3">
<text x="214.1" y="90.3" transform="rotate(-90 214.1 90.3)">500</text>
<text x="116.4" y="106">500</text>
<text x="205.9" y="104.6" transform="rotate(-90 205.9 104.6)">300</text>
<text x="205.9" y="195.1" transform="rotate(-90 205.9 195.1)">300</text>
<text x="115.4" y="220.3">1060</text>
<text x="294.3" y="282.2">SENATI</text>
</g>
<g font-size="3.8">
<text x="232.7" y="202">11</text>
<text x="242.1" y="202">2</text>
<text x="268.9" y="202">Hex-Head Bolt</text>
<text x="322.9" y="202">DIN 933 - M10 x 70</text>
<text x="362.9" y="202">Steel, Mild</text>
<text x="232.3" y="207.3">10</text>
<text x="242.1" y="207.3">2</text>
<text x="268.9" y="207.2">Hex Nut</text>
<text x="322.9" y="207.3">DIN 439 - M10</text>
<text x="362.9" y="207.3">Steel, Mild</text>
<text x="233" y="212.5">9</text>
<text x="242.1" y="212.5">2</text>
<text x="268.9" y="212.5">Hex Nut</text>
<text x="322.9" y="212.5">DIN 934 - M10</text>
<text x="362.9" y="212.5">Steel, Mild</text>
<text x="233" y="217.8">8</text>
<text x="242.1" y="217.8">2</text>
<text x="268.9" y="217.8">Washer</text>
<text x="322.9" y="217.8">DIN 125 - A 10.5</text>
<text x="362.9" y="217.8">Steel, Mild</text>
<text x="233" y="223">7</text>
<text x="242.3" y="223">1</text>
<text x="268.9" y="223.2">Eje de transmisión</text>
<text x="362.9" y="223">ST37</text>
<text x="233" y="228.3">6</text>
<text x="233" y="233.5">5</text>
<text x="241.9" y="228.3">4</text>
<text x="241.9" y="233.5">4</text>
<text x="268.9" y="228.3">Pasador</text>
<text x="268.9" y="233.5">Arandela</text>
<text x="362.9" y="228.3">ST37</text>
<text x="362.9" y="233.5">ST37</text>
<text x="232.9" y="238.7">4</text>
<text x="242.1" y="238.7">2</text>
<text x="268.9" y="238.7">Cruceta</text>
<text x="362.9" y="238.7">ST37</text>
<text x="233" y="244">3</text>
<text x="242.1" y="244">2</text>
<text x="268.9" y="244">Eje</text>
<text x="362.9" y="244">ST37</text>
<text x="233" y="249.2">2</text>
<text x="241.9" y="249.2">4</text>
<text x="268.9" y="249.2">Horquilla</text>
<text x="362.9" y="249.2">ST37</text>
<text x="233.3" y="254.4">1</text>
<text x="242.3" y="254.4">1</text>
<text x="268.9" y="254.5">Soporte</text>
<text x="362.9" y="254.5">ST37</text>
<text x="230.6" y="259.7">Pza.</text>
<text x="239" y="259.7">Cant.</text>
<text x="252.9" y="259.8">Código</text>
<text x="268.9" y="259.8">Denominación</text>
<text x="322.9" y="259.8">Norma/Dimensión</text>
<text x="369.4" y="259.7">Material</text>
<text x="396.6" y="259.7">Obs.</text>
<text x="231.3" y="264.7">Escala:</text>
<text x="351" y="264.8">Formato:</text>
<text x="370.5" y="264.8">Fecha:</text>
<text x="390.7" y="264.9">Número:</text>
<text x="239.5" y="271.3">V/E</text>
<text x="357.9" y="271.2">A3</text>
<text x="372.9" y="271.3">31/10/26</text>
<text x="399.4" y="271.3">1</text>
<text x="231.1" y="277.3">Grupo:</text>
<text x="353.1" y="279.1">Nombre:</text>
<text x="237.5" y="284.1">DI-401</text>
<text x="370.4" y="282.4">J. SALDAÑA</text>
</g>
</svg>
